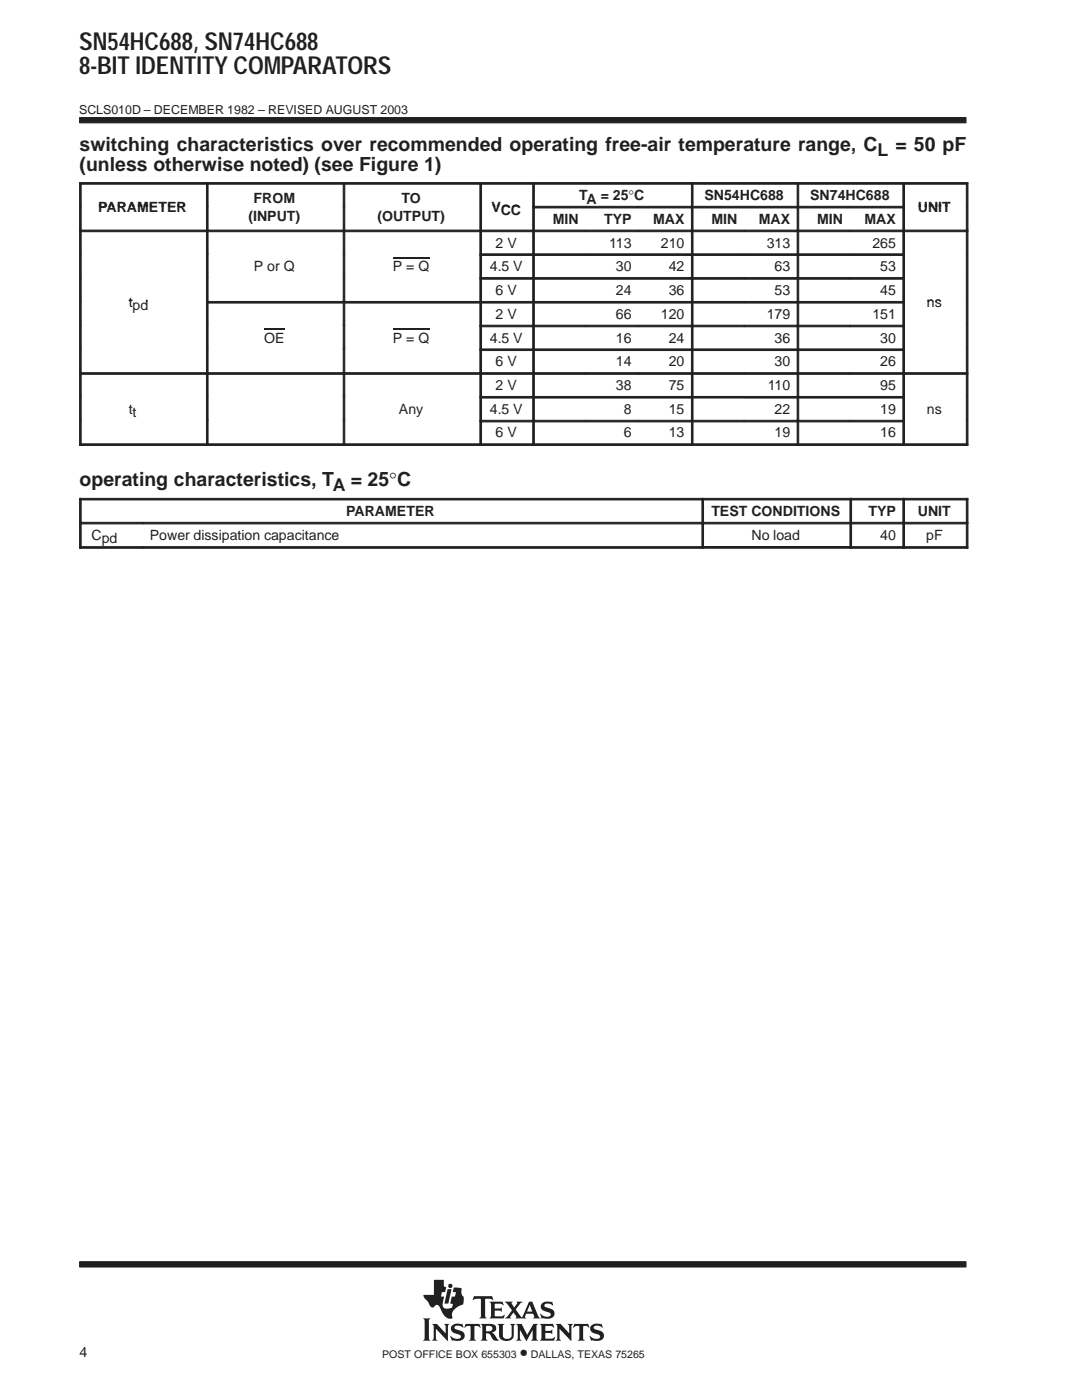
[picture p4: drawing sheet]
<svg xmlns="http://www.w3.org/2000/svg" width="216mm" height="279mm" viewBox="0 0 216 279" stroke-linecap="round" stroke-linejoin="round" font-family="sans-serif">
<g fill="#231f20" stroke="#231f20" stroke-width=".2">
<path d="M15.9 23.5h176.9v1h-176.9z" fill-rule="evenodd"/>
<path d="M15.9 251.8h176.9v1.1h-176.9z" fill-rule="evenodd"/>
</g>
<g fill="#231f20">
<path d="M89.3 257.3h.8l-.6 2.9h-.8z"/>
<path d="M95.9 264.2h2.1a.85 .85 0 0 1 1 .8 .85 .85 0 0 1-.9 .9l.4 .3 .7 1 .4 .2-.2 .1a1.11 1.11 0 0 1-1.4-.9l-.3-.4-.7-.1v1l.3 .5h-1.4l.3-.6v-2.3z" fill-rule="evenodd"/>
<path d="M100.7 259.8h1.6l-.2 .4 .5 .7 .6-.8-.1-.3h1.2l-.5 .3-.9 1.2 1 1.5a.22 .22 0 0 0 .3 .1 .22 .22 0 0 0 .1-.3l1.3-2.8h.6l1.2 2.9 .4 .4-1.4-.1a.24 .24 0 0 0 .2-.1 .24 .24 0 0 0 0-.3l-.2-.4h-1.4l-.3 .6 .3 .3h-2.2l.2-.3-.5-.9-.7 .9 .2 .3h-1.3l.5-.4 1-1.2z" fill-rule="evenodd"/>
<path d="M118 264.5a2.12 2.12 0 0 1 1.9-.2l.1-.1 .3 .8-.8-.4h-.7a.35 .35 0 0 0-.3 .3 .35 .35 0 0 0 .2 .4l.5 .1a1.16 1.16 0 0 1 1.2 1.6 1.23 1.23 0 0 1-1.1 .6l-1.1-.1-.2 .1-.4-1 .9 .5 .7 .1a.47 .47 0 0 0 .6-.4 .47 .47 0 0 0-.6-.5 1.28 1.28 0 0 1-1.4-1.4z" fill-rule="evenodd"/>
<path d="M114.6 264.2h2.8l.2 .8-.5-.4h-.6l-.1 .2v2.4l.3 .4h-1.4l.3-.4v-2.4l-.1-.2h-.6l-.6 .4z" fill-rule="evenodd"/>
<path d="M107.7 264.2h2.6l.2 .8-.6-.4-1.1 .1v.9h1l.4-.3v1l-.3-.3h-1.1v1.1h1.4l.5-.3-.2 .8h-2.8l.3-.6v-2.3z" fill-rule="evenodd"/>
<path d="M110.9 264.2h1l1.7 1.9v-1.5l-.3-.4h1l-.3 .4v3l-2.4-2.4v2l.3 .4h-1l.3-.4v-2.6z" fill-rule="evenodd"/>
<path d="M103 264.2h1.1l1.1 2.2 1.2-2.2h.9l-.3 .4v2.6l.4 .4h-1.4l.3-.4v-1.8l-1.3 2.2-1.3-2.2v1.7l.4 .5h-1.1l.3-.6v-2.3z" fill-rule="evenodd"/>
<path d="M90.2 264.5a2.17 2.17 0 0 1 1.9-.2l.1-.1 .3 .8-.8-.4h-.7a.36 .36 0 0 0-.3 .4 .36 .36 0 0 0 .4 .3l.3 .1a1.19 1.19 0 0 1 1.3 1.5l-.1 .1a1.23 1.23 0 0 1-1.1 .6l-1.1-.1-.2 .1-.4-1h.1a1.37 1.37 0 0 0 2.1 .3 .6 .6 0 0 0-.8-.7 1.08 1.08 0 0 1-1-.5 1.08 1.08 0 0 1 0-1.1z" fill-rule="evenodd"/>
<path d="M92.9 264.2h2.8l.2 .8-.5-.4h-.6l-.1 .2v2.4l.3 .4h-1.4l.2-.3 .1-.3v-2.3l-.7-.1-.6 .4z" fill-rule="evenodd"/>
<path d="M99.3 264.2h1.3l-.3 .4 .1 2.2 .2 .3 .8 .1a.73 .73 0 0 0 .7-.8v-1.8l-.3-.4h1l-.3 .4v1.9a1.56 1.56 0 0 1-1.3 1.2 1.56 1.56 0 0 1-1.5-.7l-.1-2.4z" fill-rule="evenodd"/>
<path d="M86.2 264.2h1l1.7 1.9v-1.5l-.3-.4h1.1l-.3 .4v3l-2.4-2.4v2l.3 .4h-1.1l.3-.6v-2.3z" fill-rule="evenodd"/>
<path d="M84.4 263.1h1.5l-.3 .4v3.7l.3 .4h-1.5l.3-.6v-3.4z" fill-rule="evenodd"/>
<path d="M94.6 258.7h3.6l.2 .8-.7-.3-.9 .1v3.4l.3 .4h-1.4l.3-.4v-3.4l-1-.1-.7 .3z" fill-rule="evenodd"/>
<path d="M97.7 259.8h2.6l.2 .7-.7-.3-1.1 .1v.8h1.1l.3-.2v.9l-.3-.2h-1.1v1l.1 .1h1.3l.5-.3h.1l-.2 .7h-2.8l.3-.5v-2.3z" fill-rule="evenodd"/>
<path d="M108.1 260.2l.1-.1a1.88 1.88 0 0 1 1.4-.3l.4 .1 .2-.2 .2 .8-1.1-.4a.44 .44 0 0 0-.7 .4 .44 .44 0 0 0 .6 .5 1.34 1.34 0 0 1 1.4 1.3 1.13 1.13 0 0 1-1.1 .9h-.8a.37 .37 0 0 0-.6 0l-.3-1h.1l.6 .5 .8 .1a.47 .47 0 0 0 .6-.5 .47 .47 0 0 0-.5-.4l-.2-.1a1.11 1.11 0 0 1-1.2-1.5z" fill-rule="evenodd"/>
<path d="M86.6 255.4h2v1.3l.4 .2-.2 1h-.6l-.2 .9h.6l-.2 1.1a1.11 1.11 0 0 0 .3 1.2l.6 .1 .9-.3 .2-.7-.5-.1 .2-1.3h.7l.2-.9h-.7l.3-1 1.5 .2v1l.1 .4 .3 .3v.9a.54 .54 0 0 1-.4 .7l-.4 .2a2.35 2.35 0 0 0-1.5 1.6v.4a.29 .29 0 0 1 .1 .3 .29 .29 0 0 1-.2 .3h-.1a2.21 2.21 0 0 1-2-1.9l-.1-.1a.68 .68 0 0 0-.5-.7 .68 .68 0 0 0-.8 .4 .88 .88 0 0 1-1.1-.9l-.8-.9-.2-.7h2.1z" fill-rule="evenodd"/>
<circle cx="89.9" cy="256.6" r=".43"/>
</g>
<g fill="#fff">
<path d="M105.7 260.4l.5 1.4h-1z"/>
<path d="M97 264.7l.6-.1a.56 .56 0 0 1 .7 .5 .56 .56 0 0 1-.7 .6h-.6z" fill-rule="evenodd"/>
</g>
<g fill="#231f20" stroke="#231f20" stroke-width=".2">
<path d="M15.9 36.4h.3v4.8h-.3z" fill-rule="evenodd"/>
<path d="M15.9 36.4h25.3v.4h-25.3z" fill-rule="evenodd"/>
<path d="M41.2 36.4h.3v4.8h-.3z" fill-rule="evenodd"/>
<path d="M41.2 36.4h27.3v.4h-27.3z" fill-rule="evenodd"/>
<path d="M68.5 36.4h.3v4.8h-.3z" fill-rule="evenodd"/>
<path d="M68.5 36.4h27.2v.4h-27.2z" fill-rule="evenodd"/>
<path d="M95.8 36.4h.3v4.8h-.3z" fill-rule="evenodd"/>
<path d="M95.8 36.4h10.5v.4h-10.5z" fill-rule="evenodd"/>
<path d="M106.3 36.4h.3v4.8h-.3z" fill-rule="evenodd"/>
<path d="M106.3 36.4h31.6v.4h-31.6z" fill-rule="evenodd"/>
<path d="M138 36.4h.3v4.8h-.3z" fill-rule="evenodd"/>
<path d="M138 36.4h21v.4h-21z" fill-rule="evenodd"/>
<path d="M159.1 36.4h.3v4.8h-.3z" fill-rule="evenodd"/>
<path d="M159.1 36.4h21v.4h-21z" fill-rule="evenodd"/>
<path d="M180.2 36.4h.3v4.8h-.3z" fill-rule="evenodd"/>
<path d="M192.8 36.4h.3v4.8h-.3z" fill-rule="evenodd"/>
<path d="M180.2 36.4h12.9v.4h-12.9z" fill-rule="evenodd"/>
<path d="M15.9 41.2h.3v4.7h-.3z" fill-rule="evenodd"/>
<path d="M41.2 41.2h.3v4.7h-.3z" fill-rule="evenodd"/>
<path d="M68.5 41.2h.3v4.7h-.3z" fill-rule="evenodd"/>
<path d="M95.8 41.2h.3v4.7h-.3z" fill-rule="evenodd"/>
<path d="M106.3 41.2h.3v4.7h-.3z" fill-rule="evenodd"/>
<path d="M106.3 41.2h10.5v.3h-10.5z" fill-rule="evenodd"/>
<path d="M116.9 41.2h10.5v.3h-10.5z" fill-rule="evenodd"/>
<path d="M127.4 41.2h10.5v.3h-10.5z" fill-rule="evenodd"/>
<path d="M138 41.2h.3v4.7h-.3z" fill-rule="evenodd"/>
<path d="M138 41.2h10.5v.3h-10.5z" fill-rule="evenodd"/>
<path d="M148.5 41.2h10.5v.3h-10.5z" fill-rule="evenodd"/>
<path d="M159.1 41.2h.3v4.7h-.3z" fill-rule="evenodd"/>
<path d="M159.1 41.2h10.5v.3h-10.5z" fill-rule="evenodd"/>
<path d="M169.6 41.2h10.5v.3h-10.5z" fill-rule="evenodd"/>
<path d="M180.2 41.2h.3v4.7h-.3z" fill-rule="evenodd"/>
<path d="M192.8 41.2h.3v4.7h-.3z" fill-rule="evenodd"/>
<path d="M15.9 45.9h.3v4.7h-.3z" fill-rule="evenodd"/>
<path d="M15.9 45.9h25.3v.3h-25.3z" fill-rule="evenodd"/>
<path d="M41.2 45.9h.3v4.7h-.3z" fill-rule="evenodd"/>
<path d="M41.2 45.9h27.3v.3h-27.3z" fill-rule="evenodd"/>
<path d="M68.5 45.9h.3v4.7h-.3z" fill-rule="evenodd"/>
<path d="M68.5 45.9h27.2v.3h-27.2z" fill-rule="evenodd"/>
<path d="M95.8 45.9h.3v4.7h-.3z" fill-rule="evenodd"/>
<path d="M95.8 45.9h10.5v.3h-10.5z" fill-rule="evenodd"/>
<path d="M106.3 45.9h.3v4.7h-.3z" fill-rule="evenodd"/>
<path d="M106.3 45.9h10.5v.3h-10.5z" fill-rule="evenodd"/>
<path d="M116.9 45.9h10.5v.3h-10.5z" fill-rule="evenodd"/>
<path d="M127.4 45.9h10.5v.3h-10.5z" fill-rule="evenodd"/>
<path d="M138 45.9h.3v4.7h-.3z" fill-rule="evenodd"/>
<path d="M138 45.9h10.5v.3h-10.5z" fill-rule="evenodd"/>
<path d="M148.5 45.9h10.5v.3h-10.5z" fill-rule="evenodd"/>
<path d="M159.1 45.9h.3v4.7h-.3z" fill-rule="evenodd"/>
<path d="M159.1 45.9h10.5v.3h-10.5z" fill-rule="evenodd"/>
<path d="M169.6 45.9h10.5v.3h-10.5z" fill-rule="evenodd"/>
<path d="M180.2 45.9h.3v4.7h-.3z" fill-rule="evenodd"/>
<path d="M192.8 45.9h.3v4.7h-.3z" fill-rule="evenodd"/>
<path d="M180.2 45.9h12.9v.3h-12.9z" fill-rule="evenodd"/>
<path d="M15.9 50.7h.3v4.7h-.3z" fill-rule="evenodd"/>
<path d="M41.2 50.7h.3v4.7h-.3z" fill-rule="evenodd"/>
<path d="M68.5 50.7h.3v4.7h-.3z" fill-rule="evenodd"/>
<path d="M95.8 50.7h.3v4.7h-.3z" fill-rule="evenodd"/>
<path d="M95.8 50.7h10.5v.3h-10.5z" fill-rule="evenodd"/>
<path d="M106.3 50.7h.3v4.7h-.3z" fill-rule="evenodd"/>
<path d="M106.3 50.7h10.5v.3h-10.5z" fill-rule="evenodd"/>
<path d="M116.9 50.7h10.5v.3h-10.5z" fill-rule="evenodd"/>
<path d="M127.4 50.7h10.5v.3h-10.5z" fill-rule="evenodd"/>
<path d="M138 50.7h.3v4.7h-.3z" fill-rule="evenodd"/>
<path d="M138 50.7h10.5v.3h-10.5z" fill-rule="evenodd"/>
<path d="M148.5 50.7h10.5v.3h-10.5z" fill-rule="evenodd"/>
<path d="M159.1 50.7h.3v4.7h-.3z" fill-rule="evenodd"/>
<path d="M159.1 50.7h10.5v.3h-10.5z" fill-rule="evenodd"/>
<path d="M169.6 50.7h10.5v.3h-10.5z" fill-rule="evenodd"/>
<path d="M192.8 50.7h.3v4.7h-.3z" fill-rule="evenodd"/>
<path d="M15.9 55.4h.3v4.7h-.3z" fill-rule="evenodd"/>
<path d="M41.2 55.4h.3v4.7h-.3z" fill-rule="evenodd"/>
<path d="M68.5 55.4h.3v4.7h-.3z" fill-rule="evenodd"/>
<path d="M95.8 55.4h.3v4.7h-.3z" fill-rule="evenodd"/>
<path d="M95.8 55.4h10.5v.3h-10.5z" fill-rule="evenodd"/>
<path d="M106.3 55.4h.3v4.7h-.3z" fill-rule="evenodd"/>
<path d="M106.3 55.4h10.5v.3h-10.5z" fill-rule="evenodd"/>
<path d="M116.9 55.4h10.5v.3h-10.5z" fill-rule="evenodd"/>
<path d="M127.4 55.4h10.5v.3h-10.5z" fill-rule="evenodd"/>
<path d="M138 55.4h.3v4.7h-.3z" fill-rule="evenodd"/>
<path d="M138 55.4h10.5v.3h-10.5z" fill-rule="evenodd"/>
<path d="M148.5 55.4h10.5v.3h-10.5z" fill-rule="evenodd"/>
<path d="M159.1 55.4h.3v4.7h-.3z" fill-rule="evenodd"/>
<path d="M159.1 55.4h10.5v.3h-10.5z" fill-rule="evenodd"/>
<path d="M169.6 55.4h10.5v.3h-10.5z" fill-rule="evenodd"/>
<path d="M180.2 55.4h.3v4.7h-.3z" fill-rule="evenodd"/>
<path d="M192.8 55.4h.3v4.7h-.3z" fill-rule="evenodd"/>
<path d="M15.9 60.2h.3v4.7h-.3z" fill-rule="evenodd"/>
<path d="M41.2 60.2h.3v4.7h-.3z" fill-rule="evenodd"/>
<path d="M41.2 60.2h27.3v.3h-27.3z" fill-rule="evenodd"/>
<path d="M68.5 60.2h.3v4.7h-.3z" fill-rule="evenodd"/>
<path d="M68.5 60.2h27.2v.3h-27.2z" fill-rule="evenodd"/>
<path d="M95.8 60.2h.3v4.7h-.3z" fill-rule="evenodd"/>
<path d="M95.8 60.2h10.5v.3h-10.5z" fill-rule="evenodd"/>
<path d="M106.3 60.2h.3v4.7h-.3z" fill-rule="evenodd"/>
<path d="M106.3 60.2h10.5v.3h-10.5z" fill-rule="evenodd"/>
<path d="M116.9 60.2h10.5v.3h-10.5z" fill-rule="evenodd"/>
<path d="M127.4 60.2h10.5v.3h-10.5z" fill-rule="evenodd"/>
<path d="M138 60.2h.3v4.7h-.3z" fill-rule="evenodd"/>
<path d="M138 60.2h10.5v.3h-10.5z" fill-rule="evenodd"/>
<path d="M148.5 60.2h10.5v.3h-10.5z" fill-rule="evenodd"/>
<path d="M159.1 60.2h.3v4.7h-.3z" fill-rule="evenodd"/>
<path d="M159.1 60.2h10.5v.3h-10.5z" fill-rule="evenodd"/>
<path d="M169.6 60.2h10.5v.3h-10.5z" fill-rule="evenodd"/>
<path d="M180.2 60.2h.3v4.7h-.3z" fill-rule="evenodd"/>
<path d="M192.8 60.2h.3v4.7h-.3z" fill-rule="evenodd"/>
<path d="M15.9 64.9h.3v4.7h-.3z" fill-rule="evenodd"/>
<path d="M41.2 64.9h.3v4.7h-.3z" fill-rule="evenodd"/>
<path d="M68.5 64.9h.3v4.7h-.3z" fill-rule="evenodd"/>
<path d="M95.8 64.9h.3v4.7h-.3z" fill-rule="evenodd"/>
<path d="M95.8 64.9h10.5v.3h-10.5z" fill-rule="evenodd"/>
<path d="M106.3 64.9h.3v4.7h-.3z" fill-rule="evenodd"/>
<path d="M106.3 64.9h10.5v.3h-10.5z" fill-rule="evenodd"/>
<path d="M116.9 64.9h10.5v.3h-10.5z" fill-rule="evenodd"/>
<path d="M127.4 64.9h10.5v.3h-10.5z" fill-rule="evenodd"/>
<path d="M138 64.9h.3v4.7h-.3z" fill-rule="evenodd"/>
<path d="M138 64.9h10.5v.3h-10.5z" fill-rule="evenodd"/>
<path d="M148.5 64.9h10.5v.3h-10.5z" fill-rule="evenodd"/>
<path d="M159.1 64.9h.3v4.7h-.3z" fill-rule="evenodd"/>
<path d="M159.1 64.9h10.5v.3h-10.5z" fill-rule="evenodd"/>
<path d="M169.6 64.9h10.5v.3h-10.5z" fill-rule="evenodd"/>
<path d="M180.2 64.9h.3v4.7h-.3z" fill-rule="evenodd"/>
<path d="M192.8 64.9h.3v4.7h-.3z" fill-rule="evenodd"/>
<path d="M15.9 69.6h.3v4.8h-.3z" fill-rule="evenodd"/>
<path d="M41.2 69.6h.3v4.8h-.3z" fill-rule="evenodd"/>
<path d="M68.5 69.6h.3v4.8h-.3z" fill-rule="evenodd"/>
<path d="M95.8 69.6h.3v4.8h-.3z" fill-rule="evenodd"/>
<path d="M95.8 69.6h10.5v.4h-10.5z" fill-rule="evenodd"/>
<path d="M106.3 69.6h.3v4.8h-.3z" fill-rule="evenodd"/>
<path d="M106.3 69.6h10.5v.4h-10.5z" fill-rule="evenodd"/>
<path d="M116.9 69.6h10.5v.4h-10.5z" fill-rule="evenodd"/>
<path d="M127.4 69.6h10.5v.4h-10.5z" fill-rule="evenodd"/>
<path d="M138 69.6h.3v4.8h-.3z" fill-rule="evenodd"/>
<path d="M138 69.6h10.5v.4h-10.5z" fill-rule="evenodd"/>
<path d="M148.5 69.6h10.5v.4h-10.5z" fill-rule="evenodd"/>
<path d="M159.1 69.6h.3v4.8h-.3z" fill-rule="evenodd"/>
<path d="M159.1 69.6h10.5v.4h-10.5z" fill-rule="evenodd"/>
<path d="M169.6 69.6h10.5v.4h-10.5z" fill-rule="evenodd"/>
<path d="M180.2 69.6h.3v4.8h-.3z" fill-rule="evenodd"/>
<path d="M192.8 69.6h.3v4.8h-.3z" fill-rule="evenodd"/>
<path d="M15.9 74.4h.3v4.7h-.3z" fill-rule="evenodd"/>
<path d="M15.9 74.4h25.3v.3h-25.3z" fill-rule="evenodd"/>
<path d="M41.2 74.4h.3v4.7h-.3z" fill-rule="evenodd"/>
<path d="M41.2 74.4h27.3v.3h-27.3z" fill-rule="evenodd"/>
<path d="M68.5 74.4h.3v4.7h-.3z" fill-rule="evenodd"/>
<path d="M68.5 74.4h27.2v.3h-27.2z" fill-rule="evenodd"/>
<path d="M95.8 74.4h.3v4.7h-.3z" fill-rule="evenodd"/>
<path d="M95.8 74.4h10.5v.3h-10.5z" fill-rule="evenodd"/>
<path d="M106.3 74.4h.3v4.7h-.3z" fill-rule="evenodd"/>
<path d="M106.3 74.4h10.5v.3h-10.5z" fill-rule="evenodd"/>
<path d="M116.9 74.4h10.5v.3h-10.5z" fill-rule="evenodd"/>
<path d="M127.4 74.4h10.5v.3h-10.5z" fill-rule="evenodd"/>
<path d="M138 74.4h.3v4.7h-.3z" fill-rule="evenodd"/>
<path d="M138 74.4h10.5v.3h-10.5z" fill-rule="evenodd"/>
<path d="M148.5 74.4h10.5v.3h-10.5z" fill-rule="evenodd"/>
<path d="M159.1 74.4h.3v4.7h-.3z" fill-rule="evenodd"/>
<path d="M159.1 74.4h10.5v.3h-10.5z" fill-rule="evenodd"/>
<path d="M169.6 74.4h10.5v.3h-10.5z" fill-rule="evenodd"/>
<path d="M180.2 74.4h.3v4.7h-.3z" fill-rule="evenodd"/>
<path d="M192.8 74.4h.3v4.7h-.3z" fill-rule="evenodd"/>
<path d="M180.2 74.4h12.9v.3h-12.9z" fill-rule="evenodd"/>
<path d="M15.9 79.1h.3v4.8h-.3z" fill-rule="evenodd"/>
<path d="M41.2 79.1h.3v4.8h-.3z" fill-rule="evenodd"/>
<path d="M68.5 79.1h.3v4.8h-.3z" fill-rule="evenodd"/>
<path d="M95.8 79.1h.3v4.8h-.3z" fill-rule="evenodd"/>
<path d="M95.8 79.1h10.5v.3h-10.5z" fill-rule="evenodd"/>
<path d="M106.3 79.1h.3v4.8h-.3z" fill-rule="evenodd"/>
<path d="M106.3 79.1h10.5v.3h-10.5z" fill-rule="evenodd"/>
<path d="M116.9 79.1h10.5v.3h-10.5z" fill-rule="evenodd"/>
<path d="M127.4 79.1h10.5v.3h-10.5z" fill-rule="evenodd"/>
<path d="M138 79.1h.3v4.8h-.3z" fill-rule="evenodd"/>
<path d="M148.5 79.1h10.5v.3h-10.5z" fill-rule="evenodd"/>
<path d="M159.1 79.1h.3v4.8h-.3z" fill-rule="evenodd"/>
<path d="M159.1 79.1h10.5v.3h-10.5z" fill-rule="evenodd"/>
<path d="M169.6 79.1h10.5v.3h-10.5z" fill-rule="evenodd"/>
<path d="M180.2 79.1h.3v4.8h-.3z" fill-rule="evenodd"/>
<path d="M192.8 79.1h.3v4.8h-.3z" fill-rule="evenodd"/>
<path d="M15.9 83.9h.3v5h-.3z" fill-rule="evenodd"/>
<path d="M15.9 88.6h25.3v.3h-25.3z" fill-rule="evenodd"/>
<path d="M41.2 83.9h.3v5h-.3z" fill-rule="evenodd"/>
<path d="M41.2 88.6h27.3v.3h-27.3z" fill-rule="evenodd"/>
<path d="M68.5 83.9h.3v5h-.3z" fill-rule="evenodd"/>
<path d="M68.5 88.6h27.2v.3h-27.2z" fill-rule="evenodd"/>
<path d="M95.8 83.9h.3v5h-.3z" fill-rule="evenodd"/>
<path d="M95.8 83.9h10.5v.3h-10.5z" fill-rule="evenodd"/>
<path d="M95.8 88.6h10.5v.3h-10.5z" fill-rule="evenodd"/>
<path d="M106.3 83.9h.3v5h-.3z" fill-rule="evenodd"/>
<path d="M106.3 83.9h10.5v.3h-10.5z" fill-rule="evenodd"/>
<path d="M106.3 88.6h10.5v.3h-10.5z" fill-rule="evenodd"/>
<path d="M116.9 83.9h10.5v.3h-10.5z" fill-rule="evenodd"/>
<path d="M116.9 88.6h10.5v.3h-10.5z" fill-rule="evenodd"/>
<path d="M127.4 83.9h10.5v.3h-10.5z" fill-rule="evenodd"/>
<path d="M127.4 88.6h10.5v.3h-10.5z" fill-rule="evenodd"/>
<path d="M138 83.9h.3v5h-.3z" fill-rule="evenodd"/>
<path d="M138 83.9h10.5v.3h-10.5z" fill-rule="evenodd"/>
<path d="M138 88.6h10.5v.3h-10.5z" fill-rule="evenodd"/>
<path d="M148.5 83.9h10.5v.3h-10.5z" fill-rule="evenodd"/>
<path d="M148.5 88.6h10.5v.3h-10.5z" fill-rule="evenodd"/>
<path d="M159.1 83.9h.3v5h-.3z" fill-rule="evenodd"/>
<path d="M159.1 83.9h10.5v.3h-10.5z" fill-rule="evenodd"/>
<path d="M159.1 88.6h10.5v.3h-10.5z" fill-rule="evenodd"/>
<path d="M169.6 83.9h10.5v.3h-10.5z" fill-rule="evenodd"/>
<path d="M169.6 88.6h10.5v.3h-10.5z" fill-rule="evenodd"/>
<path d="M180.2 83.9h.3v5h-.3z" fill-rule="evenodd"/>
<path d="M192.8 83.9h.3v5h-.3z" fill-rule="evenodd"/>
<path d="M180.2 88.6h12.9v.3h-12.9z" fill-rule="evenodd"/>
<path d="M15.9 99.5h.3v4.7h-.3z" fill-rule="evenodd"/>
<path d="M15.9 99.5h124.1v.3h-124.1z" fill-rule="evenodd"/>
<path d="M140.1 99.5h.3v4.7h-.3z" fill-rule="evenodd"/>
<path d="M140.1 99.5h29.5v.3h-29.5z" fill-rule="evenodd"/>
<path d="M169.6 99.5h.3v4.7h-.3z" fill-rule="evenodd"/>
<path d="M169.6 99.5h10.5v.3h-10.5z" fill-rule="evenodd"/>
<path d="M180.2 99.5h.3v4.7h-.3z" fill-rule="evenodd"/>
<path d="M192.8 99.5h.3v4.7h-.3z" fill-rule="evenodd"/>
<path d="M180.2 99.5h12.9v.3h-12.9z" fill-rule="evenodd"/>
<path d="M15.9 104.2h.3v5.2h-.3z" fill-rule="evenodd"/>
<path d="M15.9 104.2h12.6v.4h-12.6z" fill-rule="evenodd"/>
<path d="M15.9 109.1h12.6v.3h-12.6z" fill-rule="evenodd"/>
<path d="M28.5 104.2h111.5v.4h-111.5z" fill-rule="evenodd"/>
<path d="M28.5 109.1h111.5v.3h-111.5z" fill-rule="evenodd"/>
<path d="M140.1 104.2h.3v5.2h-.3z" fill-rule="evenodd"/>
<path d="M140.1 104.2h29.5v.4h-29.5z" fill-rule="evenodd"/>
<path d="M169.6 104.2h.3v5.2h-.3z" fill-rule="evenodd"/>
<path d="M169.6 104.2h10.5v.4h-10.5z" fill-rule="evenodd"/>
<path d="M169.6 109.1h10.5v.3h-10.5z" fill-rule="evenodd"/>
<path d="M180.2 104.2h.3v5.2h-.3z" fill-rule="evenodd"/>
<path d="M192.8 104.2h.3v5.2h-.3z" fill-rule="evenodd"/>
<path d="M180.2 104.2h12.9v.4h-12.9z" fill-rule="evenodd"/>
<path d="M180.2 109.1h12.9v.3h-12.9z" fill-rule="evenodd"/>
</g>
<path d="M78.4 51.5h7.3M52.7 65.7h4.1M78.4 65.7h7.3" fill="none" stroke="#231f20" stroke-width=".36"/>
<path d="M180.3 50.7v4.7M138 79.3h10.5M140.1 109.3h29.5" fill="none" stroke="#231f20" stroke-width=".32"/>
<path d="M180.2 50.7h.3v4.7h-.3zM138 79.1h10.5v.3h-10.5zM140.1 109.1h29.5v.3h-29.5z" fill="none" stroke="#231f20" stroke-width=".2"/>
<g font-size="4.9" fill="#231f20">
<text x="15.8" y="9.9">SN54HC688, SN74HC688</text>
<text x="15.8" y="14.8">8-BIT IDENTITY COMPARATORS</text>
</g>
<g font-size="3.9" fill="#231f20">
<text x="15.9" y="30.2">switching characteristics over recommended operating free-air temperature range, C</text>
<text x="15.9" y="34.1">(unless otherwise noted) (see Figure 1)</text>
<text x="15.9" y="97.1">operating characteristics, T</text>
</g>
<g font-size="3.5" fill="#231f20">
<text x="175.1" y="31.2">L = 50 pF</text>
<text x="66.4" y="98">A = 25°C</text>
<text x="103.7" y="271">•</text>
</g>
<g font-size="2.8" fill="#231f20">
<text x="50.6" y="40.6">FROM</text>
<text x="80.1" y="40.6">TO</text>
<text x="115.5" y="39.9">TA = 25°C</text>
<text x="140.6" y="39.9">SN54HC688</text>
<text x="161.7" y="39.9">SN74HC688</text>
<text x="19.6" y="42.3">PARAMETER</text>
<text x="49.6" y="44.1">(INPUT)</text>
<text x="75.3" y="44.1">(OUTPUT)</text>
<text x="98" y="42.3">VCC</text>
<text x="110.3" y="44.7">MIN</text>
<text x="120.5" y="44.7">TYP</text>
<text x="130.3" y="44.7">MAX</text>
<text x="142" y="44.7">MIN</text>
<text x="151.4" y="44.7">MAX</text>
<text x="163.1" y="44.7">MIN</text>
<text x="172.5" y="44.7">MAX</text>
<text x="183.1" y="42.3">UNIT</text>
<text x="98.9" y="49.4">2 V</text>
<text x="121.5" y="49.4">113</text>
<text x="131.9" y="49.4">210</text>
<text x="153" y="49.4">313</text>
<text x="174.1" y="49.4">265</text>
<text x="50.7" y="54.1">P or Q</text>
<text x="78.4" y="54.1">P = Q</text>
<text x="97.7" y="54.1">4.5 V</text>
<text x="98.9" y="58.9">6 V</text>
<text x="122.9" y="54.1">30</text>
<text x="122.9" y="58.9">24</text>
<text x="133.4" y="54.1">42</text>
<text x="133.4" y="58.9">36</text>
<text x="154.5" y="54.1">63</text>
<text x="154.5" y="58.9">53</text>
<text x="175.6" y="54.1">53</text>
<text x="175.6" y="58.9">45</text>
<text x="25.7" y="61.2">tpd</text>
<text x="25.7" y="61.2">t</text>
<text x="98.9" y="63.6">2 V</text>
<text x="122.9" y="63.6">66</text>
<text x="131.9" y="63.6">120</text>
<text x="153" y="63.6">179</text>
<text x="174.1" y="63.6">151</text>
<text x="184.9" y="61.2">ns</text>
<text x="52.7" y="68.4">OE</text>
<text x="78.4" y="68.4">P = Q</text>
<text x="97.7" y="68.4">4.5 V</text>
<text x="122.9" y="68.4">16</text>
<text x="133.4" y="68.4">24</text>
<text x="154.5" y="68.4">36</text>
<text x="175.6" y="68.4">30</text>
<text x="98.9" y="73.1">6 V</text>
<text x="98.9" y="77.9">2 V</text>
<text x="122.9" y="73.1">14</text>
<text x="122.9" y="77.9">38</text>
<text x="133.4" y="73.1">20</text>
<text x="133.4" y="77.9">75</text>
<text x="153.2" y="77.9">110</text>
<text x="154.5" y="73.1">30</text>
<text x="175.6" y="73.1">26</text>
<text x="175.6" y="77.9">95</text>
<text x="25.7" y="82.6">tt</text>
<text x="79.6" y="82.6">Any</text>
<text x="97.7" y="82.6">4.5 V</text>
<text x="124.5" y="82.6">8</text>
<text x="133.4" y="82.6">15</text>
<text x="154.5" y="82.6">22</text>
<text x="175.6" y="82.6">19</text>
<text x="184.9" y="82.6">ns</text>
<text x="98.9" y="87.3">6 V</text>
<text x="124.5" y="87.3">6</text>
<text x="133.4" y="87.3">13</text>
<text x="154.5" y="87.3">19</text>
<text x="175.6" y="87.3">16</text>
<text x="18.3" y="107.8">Cpd</text>
<text x="29.9" y="107.8">Power dissipation capacitance</text>
<text x="69.1" y="103">PARAMETER</text>
<text x="141.9" y="103">TEST CONDITIONS</text>
<text x="150" y="107.8">No load</text>
<text x="173.3" y="103">TYP</text>
<text x="175.6" y="107.8">40</text>
<text x="183.1" y="103">UNIT</text>
<text x="184.8" y="107.8">pF</text>
<text x="15.9" y="270.8">4</text>
</g>
<text font-size="2.5" fill="#231f20" x="15.8" y="22.7">SCLS010D – DECEMBER 1982 – REVISED AUGUST 2003</text>
<g font-size="2.1" fill="#231f20">
<text x="76.3" y="271">POST OFFICE BOX 655303</text>
<text x="105.9" y="271">DALLAS, TEXAS 75265</text>
</g>
</svg>
